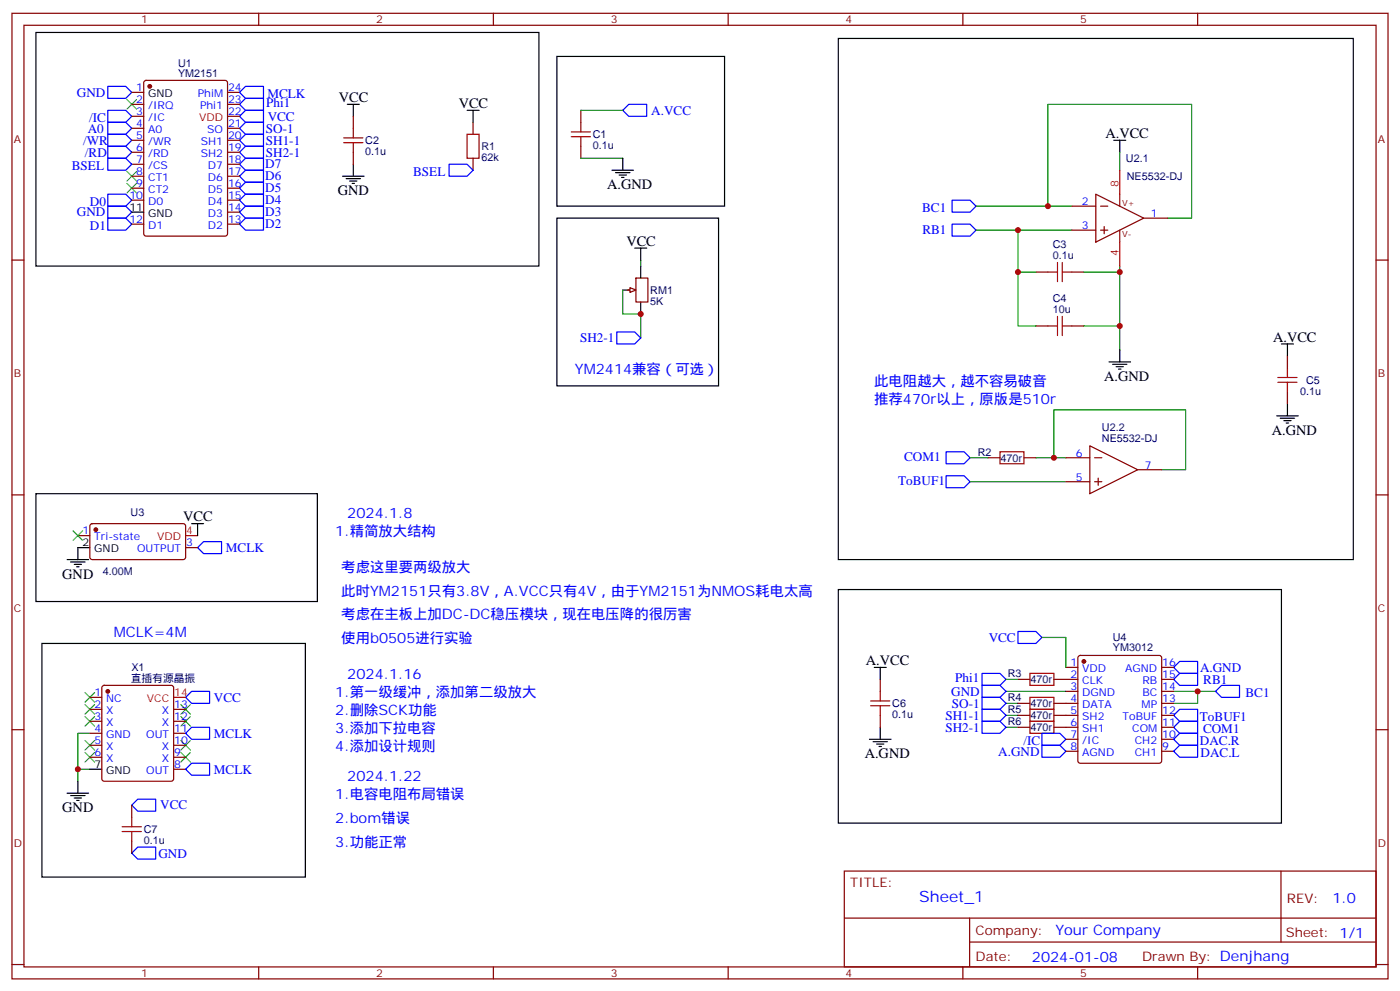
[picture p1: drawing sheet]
<svg xmlns="http://www.w3.org/2000/svg" width="412mm" height="292mm" viewBox="0 0 412 292" stroke-linecap="round" stroke-linejoin="round" font-family="sans-serif">
<g fill="none" stroke="#870000" stroke-width=".35">
<path d="M3.5 3.9h405.4v284.4h-405.4zM7.1 7.4h398.2v277.3h-398.2zM76.2 3.9v3.5M145.3 3.9v3.5M214.5 3.9v3.5M283.6 3.9v3.5M352.8 3.9v3.5M38.8 27.2h3.5M38.8 30.7h3.5M38.8 34.3h3.5M38.8 37.8h3.5M42.6 23.9l.4-.2h23.3l.7 .4v44.7l-.4 .7h-23.6l-.6-.4-.1-44.7z"/>
<path d="M67 27.2h3.6M67 30.7h3.6M67 34.3h3.6M67 37.8h3.6M104.1 34.3v3.5M139.3 36v3.5M171.1 32.5v3.5M38.8 41.3h3.5M38.8 44.8h3.5M38.8 48.4h3.5M38.8 51.9h3.5M38.8 55.4h3.5"/>
<path d="M38.8 58.9h3.5M67 41.3h3.6M67 44.8h3.6M67 48.4h3.6M67 51.9h3.6M67 55.4h3.6M67 58.9h3.6M104.1 44.8v3.6M139.3 46.6v3.5M171.1 43.1v3.5M322.8 57.2l14.1 7-14.1 7.1zM329.8 57.2v3.5"/>
<path d="M3.5 76.6h3.6M38.8 66h3.5M67 66h3.6M67 62.5h3.6M315.7 60.7h7.1M315.7 67.8h7.1M324.2 60.7h2.1M324.2 67.8h2.1M325.3 66.7v2.1M329.8 67.8v3.5M336.9 64.2h7.1M405.3 76.6h3.6"/>
<path d="M184.9 85.4h1.7M187.3 81.9h3.6v7h-3.6zM305.2 96h3.5M305.2 80.1h3.5M315.7 96h3.6M315.7 80.1h3.6M379.2 104.8v3.5M379.2 115.4v3.5M314 134.8h7M321 131.3l14.1 7-14.1 7.1zM322.4 134.8h2.2M335.1 138.3h7.1"/>
<path d="M3.5 145.7h3.6M314 141.9h7M322.4 141.9h2.2M323.5 140.8v2.1M405.3 145.7h3.6M314 196.5h3.5M317.7 193.2l.5-.2h23.3l.5 .2 .2 .5v30.3l-.2 .5-.5 .3h-23.3l-.5-.3-.2-.5v-30.3zM342.2 196.5h3.5M3.5 214.9h3.6M259.3 200.1v3.5M259.3 210.6v3.6M299.9 214.2h3.5"/>
<path d="M299.9 210.6h3.5M299.9 207.1h3.5M310.4 214.2h7.1M310.4 210.6h7.1M310.4 207.1h7.1M314 200.1h3.5M314 203.6h3.5M314 217.7h3.5M342.2 214.2h3.5M342.2 210.6h3.5M342.2 207.1h3.5M342.2 200.1h3.5"/>
<path d="M342.2 203.6h3.5M342.2 217.7h3.5M405.3 214.9h3.6M314 221.2h3.5M342.2 221.2h3.5M248.7 256.5h156.6v28.2h-156.6zM377.3 256.5v20.9M248.7 270.4h156.5M285.6 277.4h119.6M285.6 270.4v14.1M3.5 284h3.6M76.2 284.7v3.6"/>
<path d="M145.3 284.7v3.6M214.5 284.7v3.6M283.6 284.7v3.6M352.8 284.7v3.6M405.3 284h3.6"/>
</g>
<g fill="none" stroke="#a10000" stroke-width=".35">
<path d="M104.1 37.8v2.8M137.6 39.5h3.5v7.1h-3.5zM168.3 38.8h5.6M171.1 36v2.8M101.2 40.6h5.7M101.2 42h5.7M104.1 42v2.8M168.3 40.3h5.6M171.1 40.3v2.8M311.5 77.3v5.6M312.9 77.3v5.6M308.7 96h2.8"/>
<path d="M308.7 80.1h2.8M311.5 93.2v5.6M312.9 93.2v5.6M312.9 96h2.8M312.9 80.1h2.8M376.4 112.6h5.7M376.4 111.2h5.7M379.2 108.3v2.9M379.2 112.6v2.8M256.5 207.8h5.6M256.5 206.4h5.6M259.3 203.6v2.8"/>
<path d="M259.3 207.8v2.8M303.4 212.4h7v3.5h-7zM303.4 208.9h7v3.5h-7zM303.4 205.4h7v3.5h-7z"/>
</g>
<g fill="none" stroke="#008700" stroke-width=".35">
<path d="M171.1 32.5h12.3M171.1 46.6h12.3M329.8 44.8v5.3M287.5 67.8h28.2M287.5 60.7h21.2M299.9 67.8v12.3h5.3M315.7 60.7h-7v-30h42.3v33.5h-7M329.8 78.4v24.6M299.9 80.1v15.9h5.3M319.3 80.1h10.5M319.3 96h10.5M285.8 134.8h5.2"/>
<path d="M305.2 134.8h8.8M310.4 134.8v-14.1h38.8v17.6h-7M285.8 141.9h28.2M296.3 214.2h3.6M296.3 210.6h3.6M296.3 207.1h3.6M296.3 203.6h17.7M345.7 203.6h12.4M352.8 203.6v3.5h-7.1"/>
</g>
<g fill="none" stroke="#00f" stroke-width=".35">
<path d="M31.7 25.4h5.3l1.8 1.8-1.8 1.8h-5.3zM31.7 32.5h5.3l1.8 1.8-1.8 1.7h-5.3zM31.7 36h5.3l1.8 1.8-1.8 1.7h-5.3zM31.7 39.5h5.3l1.8 1.8-1.8 1.8h-5.3zM70.6 37.8l1.7-1.8h5.3v3.5h-5.3zM72.3 32.5h5.3v3.5h-5.3l-1.7-1.7zM72.3 29h5.3v3.5h-5.3l-1.7-1.8zM183.4 32.5l1.8-1.8h5.3v3.6h-5.3zM31.7 43.1h5.3l1.8 1.7-1.8 1.8h-5.3zM31.7 57.2h5.3l1.8 1.7-1.8 1.8h-5.3zM31.7 46.6h5.3l1.8 1.8-1.8 1.7h-5.3zM70.6 48.4l1.7-1.8h5.3v3.5h-5.3z"/>
<path d="M70.6 51.9l1.7-1.8h5.3v3.6h-5.3zM70.6 55.4l1.7-1.7h5.3v3.5h-5.3zM70.6 58.9l1.7-1.7h5.3v3.5h-5.3zM70.6 41.3l1.7-1.8h5.3v3.6h-5.3zM70.6 44.8l1.7-1.7h5.3v3.5h-5.3zM280.5 58.9h5.3l1.7 1.8-1.7 1.8h-5.3zM31.7 60.7h5.3l1.8 1.8-1.8 1.7h-5.3zM31.7 64.2h5.3l1.8 1.8-1.8 1.8h-5.3zM70.6 62.5l1.7-1.8h5.3v3.5h-5.3zM70.6 66l1.7-1.8h5.3v3.6h-5.3zM280.5 66h5.3l1.7 1.8-1.7 1.7h-5.3zM278.7 133h5.3l1.8 1.8-1.8 1.8h-5.3z"/>
<path d="M278.7 140.1h5.3l1.8 1.8-1.8 1.7h-5.3zM299.9 185.9h5.3l1.7 1.8-1.7 1.8h-5.3zM347.5 194.8h5.3v3.5h-5.3l-1.8-1.8zM289.3 212.4h5.3l1.7 1.8-1.7 1.7h-5.3zM289.3 208.9h5.3l1.7 1.7-1.7 1.8h-5.3zM289.3 205.4h5.3l1.7 1.7-1.7 1.8h-5.3zM289.3 201.8h5.3l1.7 1.8-1.7 1.8h-5.3zM306.9 215.9h5.3l1.8 1.8-1.8 1.8h-5.3zM306.9 219.5h5.3l1.8 1.7-1.8 1.8h-5.3zM345.7 200.1l1.8-1.8h5.3v3.5h-5.3zM347.5 212.4h5.3v3.5h-5.3l-1.8-1.7zM347.5 208.9h5.3v3.5h-5.3l-1.8-1.8z"/>
<path d="M358.1 203.6l1.7-1.8h5.3v3.6h-5.3z"/>
</g>
<g fill="none" stroke="#000" stroke-width=".35">
<path d="M164 16.6h49.4v44.1h-49.4zM246.9 11.3h151.7v153.5h-151.7zM102.3 30.7h3.5M104.1 30.7v3.6M137.6 32.5h3.5M139.3 32.5v3.5M100.9 51.9h6.3M102 52.6h4.2M103 53.3h2.1M103.7 54h.7M104.1 48.4v3.5M180.3 50.1h6.3"/>
<path d="M181.3 50.8h4.3M182.4 51.5h2.1M183.1 52.2h.7M183.4 46.6v3.5M328.1 41.3h3.5M329.8 41.3v3.5M38.8 62.5h3.5M164 64.2h47.7v49.4h-47.7zM188.7 78.4v3.5M183.4 85.4h3.6M188.7 88.9v3.6M326.7 106.6h6.3"/>
<path d="M327.7 107.3h4.3M328.8 108h2.1M329.5 108.7h.7M329.8 103v3.6M377.5 101.3h3.5M379.2 101.3v3.5M379.2 118.9v3.5M376.1 122.4h6.3M377.1 123.2h4.3M378.2 123.9h2.1M378.9 124.6h.7M246.9 173.6h130.6v68.8h-130.6z"/>
<path d="M257.5 196.5h3.6M259.3 196.5v3.6M256.1 217.7h6.4M257.2 218.4h4.2M258.2 219.1h2.1M258.9 219.8h.7M259.3 214.2v3.5"/>
</g>
<path d="M329.8 50.1v7.1M329.8 71.3v7.1" fill="none" stroke="#f00" stroke-width=".35"/>
<path d="M37.4 29.3l2.8 2.8M40.2 29.3l-2.8 2.8M37.4 50.5l2.8 2.8M37.4 54l2.8 2.8M40.2 50.5l-2.8 2.8M40.2 54l-2.8 2.8" fill="none" stroke="#3c3" stroke-width=".35"/>
<g fill="#870000" stroke="#870000" stroke-width=".35">
<circle cx="44.1" cy="25.4" r=".53"/>
<circle cx="319.3" cy="194.8" r=".53"/>
</g>
<path d="M185.6 84.7l1.7 .7-1.7 .7z" fill="#f0f0f0" stroke="#870000" stroke-width=".35"/>
<path d="M188.7 76.6v1.8M183.4 85.4v7.1h5.3v7M306.9 187.7h7.1v8.8M26.5 215.9h-3.6v14.1M296.3 200.1h3.6M22.9 226.5h3.6" fill="none" stroke="#008700" stroke-width=".35"/>
<path d="M72.3 25.4h5.3v3.6h-5.3l-1.7-1.8zM132.3 48.4h5.3l1.7 1.7-1.7 1.8h-5.3zM181.7 97.8h5.3l1.7 1.7-1.7 1.8h-5.3zM60 159.5h5.3v3.5h-5.3l-1.8-1.7zM289.3 198.3h5.3l1.7 1.8-1.7 1.7h-5.3zM54.7 205.4l1.7-1.8h5.3v3.5h-5.3zM56.4 214.2h5.3v3.5h-5.3l-1.7-1.8zM347.5 215.9h5.3v3.6h-5.3l-1.8-1.8zM40.6 235.3h5.3v3.6h-5.3l-1.8-1.8zM56.4 224.8h5.3v3.5h-5.3l-1.7-1.8zM345.7 221.2l1.8-1.7h5.3v3.5h-5.3zM38.8 251.2l1.8-1.8h5.3v3.6h-5.3z" fill="none" stroke="#00f" stroke-width=".35"/>
<g fill="none" stroke="#000" stroke-width=".35">
<path d="M10.6 9.6h148.1v68.8h-148.1zM187 73.1h3.5M188.7 73.1v3.5M10.6 145.4h82.9v31.7h-82.9zM56.4 154.2h3.6M58.2 154.2v3.5M19.8 164.8h6.3M20.8 165.5h4.2M21.9 166.2h2.1M22.6 166.9h.7M26.5 161.3h-3.6v3.5M12.3 189.5h77.7v68.8h-77.7z"/>
<path d="M19.8 233.6h6.3M20.8 234.3h4.2M21.9 235h2.1M22.6 235.7h.7M22.9 230v3.6M26.5 226.5h3.5"/>
</g>
<g fill="none" stroke="#3c3" stroke-width=".35">
<path d="M21.5 156.3l2.8 2.8M24.3 156.3l-2.8 2.8M25 218.1l2.9 2.8M25 211l2.9 2.8M25 207.5l2.9 2.8M25 203.9l2.9 2.9M27.9 218.1l-2.9 2.8M27.9 211l-2.9 2.8M27.9 207.5l-2.9 2.8M27.9 203.9l-2.9 2.9M53.3 207.5l2.8 2.8M53.3 211l2.8 2.8"/>
<path d="M53.3 218.1l2.8 2.8M56.1 207.5l-2.8 2.8M56.1 211l-2.8 2.8M56.1 218.1l-2.8 2.8M25 221.6l2.9 2.8M27.9 221.6l-2.9 2.8M53.3 221.6l2.8 2.8M56.1 221.6l-2.8 2.8"/>
</g>
<path d="M54.7 157.7h3.5M51.2 205.4h3.5" fill="none" stroke="#f00" stroke-width=".35"/>
<g fill="none" stroke="#870000" stroke-width=".35">
<path d="M291 134.8h3.6M301.6 134.8h3.6M22.9 157.7h3.6M26.7 154.4l.5-.2 27 .1 .5 .6-.1 9.5-.6 .4-27.1-.1-.4-.6v-9.2zM54.7 161.3h3.5M26.5 208.9h3.5M26.5 212.4h3.5M26.5 215.9h3.5M26.5 219.5h3.5M26.5 205.4h3.5M30.2 202l.5-.2h19.7l.5 .2 .3 .5v26.8l-.3 .5-.5 .2h-19.7l-.5-.2-.2-.5v-26.8zM51.2 208.9h3.5"/>
<path d="M51.2 212.4h3.5M51.2 215.9h3.5M51.2 219.5h3.5M299.9 200.1h3.5M310.4 200.1h3.6M26.5 223h3.5M38.8 237.1v3.5M51.2 223h3.5M51.2 226.5h3.5M38.8 247.7v3.5"/>
</g>
<g fill="#870000" stroke="#870000" stroke-width=".35">
<circle cx="31.7" cy="203.6" r=".53"/>
<circle cx="28.2" cy="156" r=".53"/>
</g>
<path d="M294.6 133h7v3.6h-7zM303.4 198.3h7v3.5h-7zM36 244.9h5.6M36 243.5h5.6M38.8 240.6v2.9M38.8 244.9v2.8" fill="none" stroke="#a10000" stroke-width=".35"/>
<g fill="#c00">
<circle cx="352.8" cy="203.6" r=".88"/>
<circle cx="299.9" cy="67.8" r=".88"/>
<circle cx="329.8" cy="80.1" r=".88"/>
<circle cx="308.7" cy="60.7" r=".88"/>
<circle cx="310.4" cy="134.8" r=".88"/>
<circle cx="299.9" cy="80.1" r=".88"/>
<circle cx="329.8" cy="96" r=".88"/>
<circle cx="188.7" cy="92.5" r=".88"/>
<circle cx="22.9" cy="226.5" r=".88"/>
</g>
<text font-size="4.6" fill="#00f" x="270.8" y="265.5">Sheet_1</text>
<g font-size="4.2">
<text x="99.8" y="30">VCC</text>
<text x="135.1" y="31.8">VCC</text>
<text x="325.6" y="40.6">A.VCC</text>
<text x="99.5" y="57.5">GND</text>
<text x="178.9" y="55.8">A.GND</text>
<text x="184.5" y="72.4">VCC</text>
<text x="375" y="100.6">A.VCC</text>
<text x="325.3" y="112.2">A.GND</text>
<text x="374.6" y="128.1">A.GND</text>
<text x="54" y="153.5">VCC</text>
<text x="18.3" y="170.4">GND</text>
<text x="255.1" y="195.8">A.VCC</text>
<text x="254.7" y="223.3">A.GND</text>
<text x="18.3" y="239.2">GND</text>
</g>
<g font-size="4.2" fill="#00f">
<text x="169.3" y="110.1">YM2414兼容（可选）</text>
<text x="257.5" y="113.6">此电阻越大，越不容易破音</text>
<text x="257.5" y="118.9">推荐470r以上，原版是510r</text>
<text x="102.3" y="152.4">2024.1.8</text>
<text x="98.8" y="157.7">1.精简放大结构</text>
<text x="100.5" y="168.3">考虑这里要两级放大</text>
<text x="100.5" y="175.4">此时YM2151只有3.8V，A.VCC只有4V，由于YM2151为NMOS耗电太高</text>
<text x="100.5" y="182.4">考虑在主板上加DC-DC稳压模块，现在电压降的很厉害</text>
<text x="33.5" y="187.7">MCLK=4M</text>
<text x="100.5" y="189.5">使用b0505进行实验</text>
<text x="102.3" y="200.1">2024.1.16</text>
<text x="98.8" y="205.4">1.第一级缓冲，添加第二级放大</text>
<text x="98.8" y="210.6">2.删除SCK功能</text>
<text x="98.8" y="215.9">3.添加下拉电容</text>
<text x="98.8" y="221.2">4.添加设计规则</text>
<text x="102.3" y="230">2024.1.22</text>
<text x="98.8" y="235.3">1.电容电阻布局错误</text>
<text x="98.8" y="242.4">2.bom错误</text>
<text x="98.8" y="249.4">3.功能正常</text>
<text x="392.5" y="265.8">1.0</text>
<text x="310.9" y="275.3">Your Company</text>
<text x="304" y="283.1">2024-01-08</text>
</g>
<g font-size="3.9" fill="#00f">
<text x="22.7" y="28.5">GND</text>
<text x="78.8" y="29">MCLK</text>
<text x="78.4" y="31.5">Phi1</text>
<text x="78.9" y="35.5">VCC</text>
<text x="191.9" y="33.8">A.VCC</text>
<text x="25.8" y="39">A0</text>
<text x="26.3" y="36">/IC</text>
<text x="78.3" y="39.1">SO-1</text>
<text x="24.5" y="42.6">/WR</text>
<text x="25" y="46.1">/RD</text>
<text x="78.3" y="42.6">SH1-1</text>
<text x="78.3" y="46.1">SH2-1</text>
<text x="21.2" y="50.1">BSEL</text>
<text x="78.1" y="49.4">D7</text>
<text x="78.1" y="53">D6</text>
<text x="121.7" y="51.9">BSEL</text>
<text x="78.1" y="56.5">D5</text>
<text x="22.7" y="63.7">GND</text>
<text x="26.5" y="60.7">D0</text>
<text x="78.1" y="60">D4</text>
<text x="78.1" y="63.5">D3</text>
<text x="271.6" y="62.5">BC1</text>
<text x="26.5" y="67.8">D1</text>
<text x="78.1" y="67.1">D2</text>
<text x="271.7" y="69">RB1</text>
<text x="170.9" y="100.8">SH2-1</text>
<text x="266.3" y="135.9">COM1</text>
<text x="264.6" y="142.9">ToBUF1</text>
<text x="66.5" y="162.5">MCLK</text>
<text x="291.2" y="189">VCC</text>
<text x="353.5" y="197.8">A.GND</text>
<text x="281.4" y="200.8">Phi1</text>
<text x="354.5" y="201.3">RB1</text>
<text x="63" y="206.6">VCC</text>
<text x="280.2" y="204.9">GND</text>
<text x="280.4" y="208.4">SO-1</text>
<text x="366.9" y="205.4">BC1</text>
<text x="278.5" y="215.5">SH2-1</text>
<text x="278.5" y="211.9">SH1-1</text>
<text x="353.5" y="212.4">ToBUF1</text>
<text x="354.4" y="215.9">COM1</text>
<text x="63" y="217.2">MCLK</text>
<text x="301.5" y="219.5">/IC</text>
<text x="353.4" y="219.5">DAC.R</text>
<text x="63" y="227.8">MCLK</text>
<text x="294.1" y="222.5">A.GND</text>
<text x="353.6" y="223">DAC.L</text>
<text x="47.2" y="238.4">VCC</text>
<text x="46.7" y="252.7">GND</text>
</g>
<g font-size="3.9" fill="#800">
<text x="250.5" y="261.1">TITLE:</text>
<text x="379.1" y="265.8">REV:</text>
<text x="287.4" y="275.3">Company:</text>
<text x="378.7" y="275.9">Sheet: 1/1</text>
<text x="287.4" y="283">Date:</text>
<text x="336.4" y="283.1">Drawn By: Denjhang</text>
</g>
<g font-size="3.2" fill="#800">
<text x="41.6" y="6.9">1</text>
<text x="110.8" y="6.9">2</text>
<text x="179.9" y="6.9">3</text>
<text x="249.1" y="6.9">4</text>
<text x="318.2" y="6.9">5</text>
<text x="4.1" y="42">A</text>
<text x="405.9" y="42">A</text>
<text x="4.1" y="111.2">B</text>
<text x="405.9" y="111.2">B</text>
<text x="4.1" y="180.3">C</text>
<text x="405.9" y="180.3">C</text>
<text x="4.1" y="249.4">D</text>
<text x="405.9" y="249.4">D</text>
<text x="41.6" y="287.7">1</text>
<text x="110.8" y="287.7">2</text>
<text x="179.9" y="287.7">3</text>
<text x="249.1" y="287.7">4</text>
<text x="318.2" y="287.7">5</text>
</g>
<g font-size="3.2" fill="#000080">
<text x="52.4" y="22.6">YM2151</text>
<text x="52.4" y="19.6">U1</text>
<text x="174.6" y="40.7">C1</text>
<text x="107.6" y="45.6">0.1u</text>
<text x="107.6" y="42.4">C2</text>
<text x="141.8" y="47.4">62k</text>
<text x="141.8" y="44.2">R1</text>
<text x="174.6" y="43.9">0.1u</text>
<text x="331.7" y="47.8">U2.1</text>
<text x="331.9" y="53.1">NE5532-DJ</text>
<text x="310.1" y="76.2">0.1u</text>
<text x="310.1" y="73.1">C3</text>
<text x="191.6" y="89.7">5K</text>
<text x="191.6" y="86.6">RM1</text>
<text x="310.1" y="89">C4</text>
<text x="310.1" y="92.1">10u</text>
<text x="384.7" y="113">C5</text>
<text x="383" y="116.2">0.1u</text>
<text x="324.6" y="130.1">NE5532-DJ</text>
<text x="324.6" y="126.9">U2.2</text>
<text x="288" y="134.2">R2</text>
<text x="294.7" y="135.9">470r</text>
<text x="38.5" y="151.8">U3</text>
<text x="30.3" y="169.5">4.00M</text>
<text x="327.8" y="191.7">YM3012</text>
<text x="327.8" y="188.7">U4</text>
<text x="38.7" y="197.6">X1</text>
<text x="38.5" y="200.7">直插有源晶振</text>
<text x="296.8" y="199.4">R3</text>
<text x="303.6" y="201.2">470r</text>
<text x="262.8" y="208.2">C6</text>
<text x="296.8" y="210">R5</text>
<text x="296.8" y="206.5">R4</text>
<text x="303.6" y="208.2">470r</text>
<text x="262.8" y="211.5">0.1u</text>
<text x="296.8" y="213.5">R6</text>
<text x="303.6" y="215.3">470r</text>
<text x="303.6" y="211.8">470r</text>
<text x="42.3" y="245.3">C7</text>
<text x="42.3" y="248.5">0.1u</text>
</g>
<g font-size="3.2" fill="#00f">
<text x="40.1" y="26.8">1</text>
<text x="58.3" y="28.6">PhiM</text>
<text x="67.2" y="26.8">24</text>
<text x="40.1" y="30.4">2</text>
<text x="40.1" y="33.9">3</text>
<text x="43.6" y="32.1">/IRQ</text>
<text x="43.6" y="35.7">/IC</text>
<text x="58.9" y="32.1">Phi1</text>
<text x="67.2" y="33.9">22</text>
<text x="67.2" y="30.4">23</text>
<text x="40.1" y="37.4">4</text>
<text x="40.1" y="41">5</text>
<text x="43.6" y="39.2">A0</text>
<text x="61.1" y="39.2">SO</text>
<text x="67.2" y="41">20</text>
<text x="67.2" y="37.4">21</text>
<text x="40.1" y="44.5">6</text>
<text x="43.6" y="42.7">/WR</text>
<text x="43.6" y="46.2">/RD</text>
<text x="59.2" y="46.2">SH2</text>
<text x="59.2" y="42.7">SH1</text>
<text x="67.2" y="44.5">19</text>
<text x="40.1" y="48">7</text>
<text x="40.1" y="51.5">8</text>
<text x="43.6" y="49.8">/CS</text>
<text x="43.6" y="53.3">CT1</text>
<text x="61.3" y="53.3">D6</text>
<text x="61.3" y="49.8">D7</text>
<text x="67.2" y="51.5">17</text>
<text x="67.2" y="48">18</text>
<text x="38.1" y="58.6">10</text>
<text x="40.1" y="55.1">9</text>
<text x="43.6" y="56.8">CT2</text>
<text x="61.3" y="56.8">D5</text>
<text x="67.2" y="58.6">15</text>
<text x="67.2" y="55.1">16</text>
<text x="38.1" y="65.7">12</text>
<text x="43.6" y="60.4">D0</text>
<text x="61.3" y="63.9">D3</text>
<text x="61.3" y="60.4">D4</text>
<text x="67.2" y="65.7">13</text>
<text x="67.2" y="62.1">14</text>
<text x="318.7" y="60.4">2</text>
<text x="339" y="63.9">1</text>
<text x="43.6" y="67.4">D1</text>
<text x="61.3" y="67.4">D2</text>
<text x="318.7" y="67.4">3</text>
<text x="316.9" y="134.4">6</text>
<text x="337.3" y="138">7</text>
<text x="316.9" y="141.5">5</text>
<text x="24.3" y="157.4">1</text>
<text x="27.8" y="159.1">Tri-state</text>
<text x="54.9" y="160.9">3</text>
<text x="40.4" y="162.7">OUTPUT</text>
<text x="315.3" y="196.2">1</text>
<text x="318.8" y="197.9">VDD</text>
<text x="331.4" y="197.9">AGND</text>
<text x="342.4" y="196.2">16</text>
<text x="315.3" y="199.7">2</text>
<text x="315.3" y="203.2">3</text>
<text x="318.8" y="201.5">CLK</text>
<text x="336.5" y="201.5">RB</text>
<text x="342.4" y="203.2">14</text>
<text x="342.4" y="199.7">15</text>
<text x="27.8" y="208.5">2</text>
<text x="27.8" y="205">1</text>
<text x="31.3" y="206.8">NC</text>
<text x="51.3" y="208.5">13</text>
<text x="315.3" y="206.8">4</text>
<text x="318.8" y="205">DGND</text>
<text x="318.8" y="208.5">DATA</text>
<text x="336.3" y="208.5">MP</text>
<text x="336.5" y="205">BC</text>
<text x="342.4" y="206.8">13</text>
<text x="27.8" y="215.6">4</text>
<text x="27.8" y="212.1">3</text>
<text x="31.3" y="213.8">X</text>
<text x="31.3" y="210.3">X</text>
<text x="47.7" y="210.3">X</text>
<text x="47.7" y="213.8">X</text>
<text x="51.3" y="212.1">12</text>
<text x="51.3" y="215.6">11</text>
<text x="315.3" y="210.3">5</text>
<text x="315.3" y="213.8">6</text>
<text x="318.8" y="212.1">SH2</text>
<text x="318.8" y="215.6">SH1</text>
<text x="330.7" y="212.1">ToBUF</text>
<text x="333.5" y="215.6">COM</text>
<text x="342.4" y="213.8">11</text>
<text x="342.4" y="210.3">12</text>
<text x="27.8" y="219.1">5</text>
<text x="31.3" y="220.9">X</text>
<text x="31.3" y="217.3">GND</text>
<text x="43.1" y="217.3">OUT</text>
<text x="47.7" y="220.9">X</text>
<text x="51.3" y="219.1">10</text>
<text x="315.3" y="217.3">7</text>
<text x="315.3" y="220.9">8</text>
<text x="318.8" y="219.1">/IC</text>
<text x="334.3" y="219.1">CH2</text>
<text x="342.4" y="220.9">9</text>
<text x="342.4" y="217.3">10</text>
<text x="27.8" y="222.6">6</text>
<text x="31.3" y="224.4">X</text>
<text x="43.1" y="227.9">OUT</text>
<text x="47.7" y="224.4">X</text>
<text x="51.3" y="222.6">9</text>
<text x="51.3" y="226.2">8</text>
<text x="318.8" y="222.6">AGND</text>
<text x="334.3" y="222.6">CH1</text>
</g>
<g font-size="3.2">
<text x="43.6" y="28.6">GND</text>
<text x="38.1" y="62.1">11</text>
<text x="43.6" y="63.9">GND</text>
<text x="24.3" y="160.9">2</text>
<text x="27.8" y="162.7">GND</text>
<text x="27.8" y="226.2">7</text>
<text x="31.3" y="227.9">GND</text>
</g>
<g font-size="3.2" fill="#f00">
<text x="58.7" y="35.7">VDD</text>
<text x="329.5" y="55.1" transform="rotate(-90 329.5 55.1)">8</text>
<text x="329.5" y="75.4" transform="rotate(-90 329.5 75.4)">4</text>
<text x="46.3" y="159.1">VDD</text>
<text x="54.9" y="157.4">4</text>
<text x="43.2" y="206.8">VCC</text>
<text x="51.3" y="205">14</text>
</g>
<g font-size="2.5" fill="#800">
<text x="330.6" y="60.7">V+</text>
<text x="330.6" y="69.9">V-</text>
</g>
</svg>
